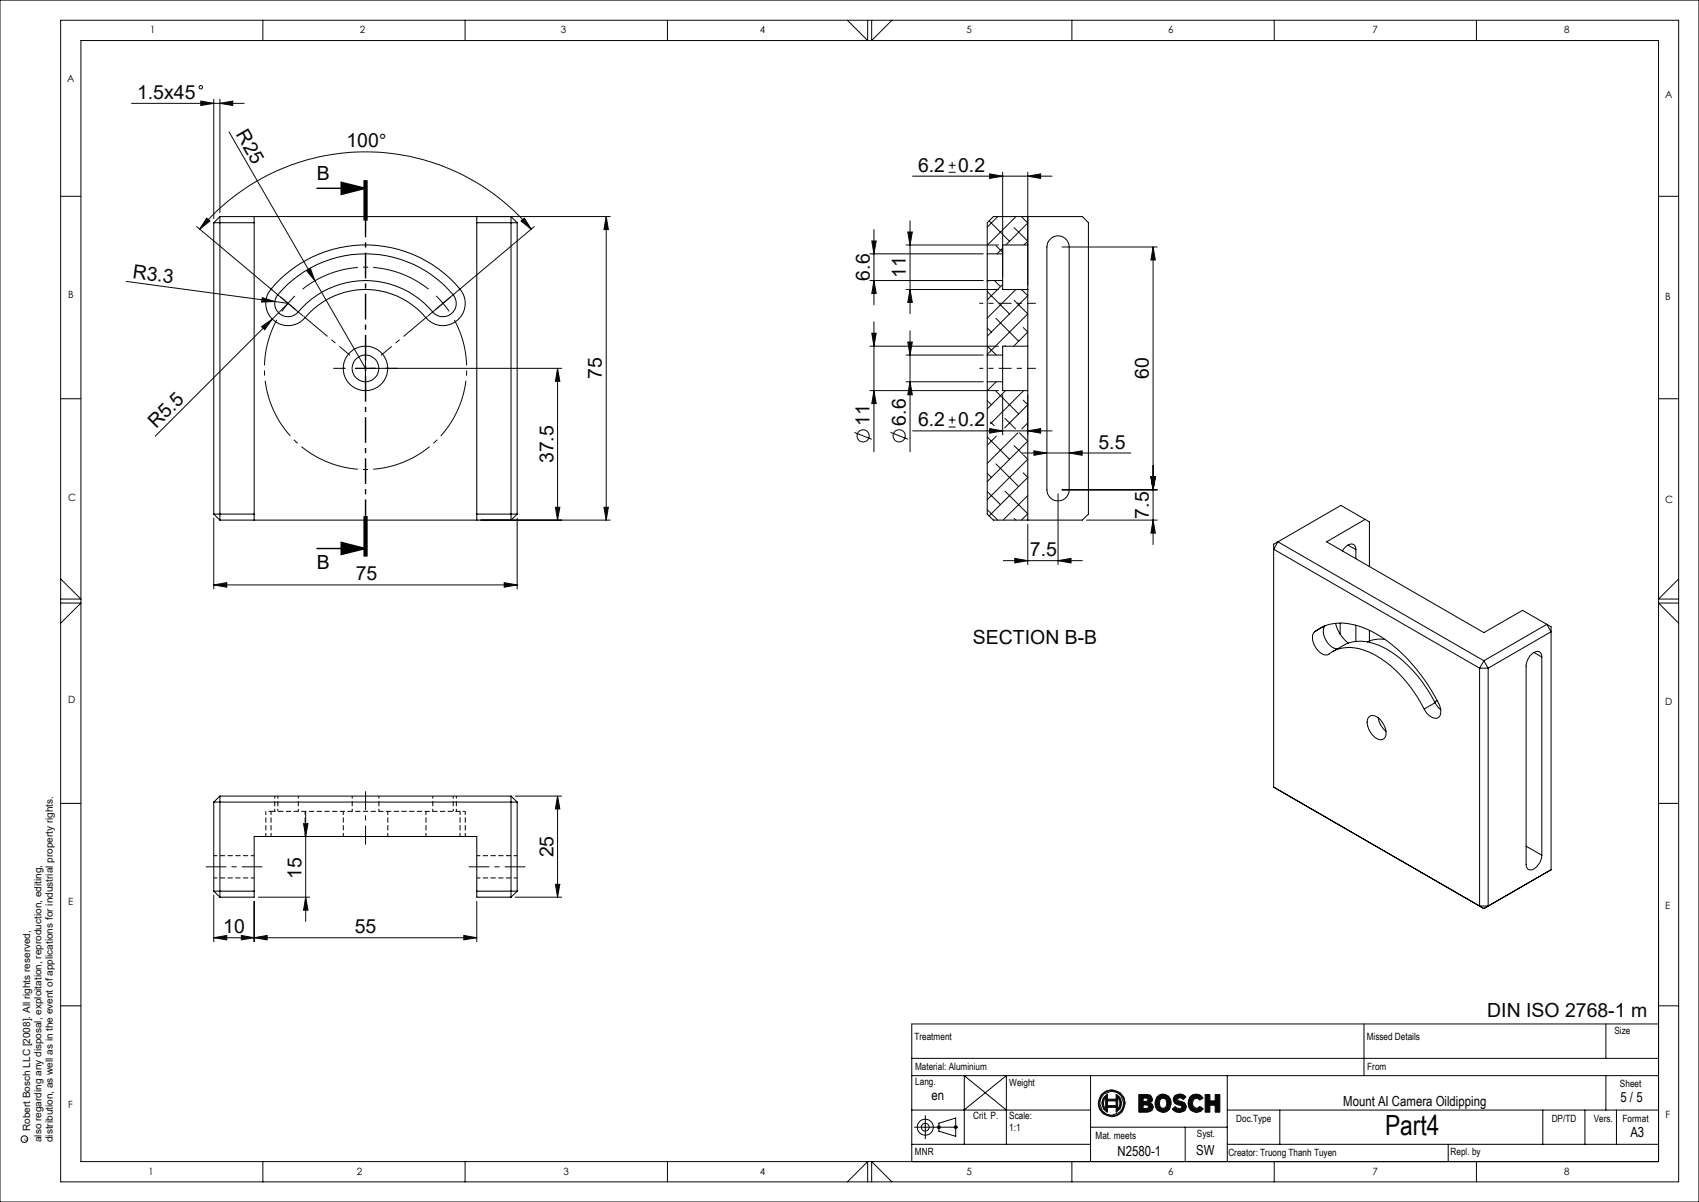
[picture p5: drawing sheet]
<svg xmlns="http://www.w3.org/2000/svg" width="420mm" height="297mm" viewBox="0 0 420 297" stroke-linecap="round" stroke-linejoin="round" font-family="sans-serif">
<g fill="none" stroke="#000" stroke-width=".25">
<path d="M15 48.5h5M52.8 55h10M52.8 55v72M54.4 53.5h71.9M54.4 53.5v75M54.4 53.5l-1.6 1.5M62.8 53.5v75M117.9 55h9.9M117.9 53.5v75M126.3 53.5v75M126.3 53.5l1.5 1.5M127.8 55v72"/>
<path d="M254.1 53.5v7M259.5 59.2a2.73 2.73 0 0 1 3.1-.7 2.73 2.73 0 0 1 1.7 2.5v60a2.75 2.75 0 0 1-2.8 2.8 2.75 2.75 0 0 1-2.7-2.8v-60a2.47 2.47 0 0 1 .7-1.8zM410 48.5h5M68.2 70.1a30.4 30.4 0 0 1 46 2 5.5 5.5 0 0 1-1.5 7.3 5.5 5.5 0 0 1-7.4-.9 19.6 19.6 0 0 0-30.4 .6 5.5 5.5 0 0 1-7.5-.2 5.5 5.5 0 0 1-.4-7.5zM71.1 70.3a28.3 28.3 0 0 1 41.3 3 3.3 3.3 0 0 1-1 4.4 3.3 3.3 0 0 1-4.4-.6 21.7 21.7 0 0 0-33.7 .4 3.3 3.3 0 0 1-4.4-.2 3.3 3.3 0 0 1-.2-4.5zM244.1 62.7v6.6M244.1 62.7v-7.7l1.5-1.5h21.9l1.6 1.5v72l-1.6 1.5h-21.9l-1.5-1.5v-32.7M244.1 62.7h3.8M244.1 69.3h3.8M244.1 69.3v18.4M247.9 62.7v6.6M247.9 69.3v2.2h6.2"/>
<path d="M254.1 60.5v25M254.1 60.5h-6.2v2.2M15 98.5h5M244.1 87.7v6.6M244.1 94.3h3.8M244.1 87.7h3.8M247.9 87.7v6.6M247.9 94.3v2.2h6.2M254.1 85.5v11M254.1 85.5h-6.2v2.2M254.1 96.5v32M410 98.5h5"/>
<path d="M52.8 127h10M52.8 127l1.6 1.5M54.4 128.5h71.9M117.9 127h9.9M127.8 127l-1.5 1.5M315.9 133.9l50.9 29.4M315.9 133.9l-1 1.8 50.9 29.4M315.9 133.9l-1 .6v60M333.2 134.7l2 1.1M335.2 135.8a1.24 1.24 0 0 0-.7-1.3 1.24 1.24 0 0 0-1.5 .3l-1.1 1.3M335.2 135.8v2.2M337.5 128.3l-6-3.4-15.6 9"/>
<path d="M337.5 128.3l-9.6 5.6 38.9 22.4 9.6-5.5 6 3.5M337.5 128.3l1 .7v11M325 156.1a11.6 11.6 0 0 1 11.6-1.2 35.7 35.7 0 0 1 16.4 14.3l1.8 3a5.7 5.7 0 0 1 1.3 4.2 1.45 1.45 0 0 1-1.1 1.1 1.45 1.45 0 0 1-1.4-.5l-.9-.8-.6-1M325 156.1a3.3 3.3 0 0 0 .4 4.2l.4 .5a2.12 2.12 0 0 0 3.5 .3 10.2 10.2 0 0 1 9.9 .4 31.1 31.1 0 0 1 12.9 13.7M327.4 154.7l-2.4 1.4M327.6 154.6a3.7 3.7 0 0 0 .9 4.6l1.3 1 .9 .1M330.1 154a9 9 0 0 0 3.2 4.9M331.3 153.9v2.8M335.2 154.5v4M338.5 155.7v2.7M342.3 158l-.5-.1a7.2 7.2 0 0 0-3.8 .7M382.4 154.3l-15.6 9"/>
<path d="M382.4 154.3l1 1.8-15.5 9M382.4 154.3l1 .6v60M329.5 161a11.6 11.6 0 0 1 6-2.5 15.9 15.9 0 0 1 10.8 4.3 34.4 34.4 0 0 1 8.5 10.8M338.3 177.2a2.04 2.04 0 0 1 3 .8 4.1 4.1 0 0 1 1 4.3 2.04 2.04 0 0 1-3-.7 4.2 4.2 0 0 1-1-4.4zM340.7 177.3a5.5 5.5 0 0 0 1.9 3.4M354.8 173.6l.6 1.1 .8 .7M354.8 173.6l-2.7 1.6M355.3 173.1l-.7 .4M365.8 165.1h2.1M365.8 165.1v58.8M366.8 163.3l1.1 1.8M366.8 163.3l-1 1.8"/>
<path d="M367.9 165.1v58.8M379.2 161.2l1.9 1.1M381.1 162.3a1.22 1.22 0 0 0-.6-1.3 1.22 1.22 0 0 0-1.5 .4l-.8 .7-.6 1-.3 1.5v49a1.22 1.22 0 0 0 .7 1.3 1.22 1.22 0 0 0 1.4-.3l1.4-1.7 .3-1.6M381.1 162.3v49M15 198.5h5M52.8 198.2v22M52.8 198.2h75M54.4 196.7v25M54.4 196.7h71.9M54.4 196.7l-1.6 1.5M126.3 196.7v25M126.3 196.7l1.5 1.5"/>
<path d="M127.8 198.2v22M314.9 194.5l50.9 29.4M314.9 194.5l51.9 30M410 198.5h5M377.3 209.1l3.8 2.2M383.4 214.9l-15.5 9M383.4 214.9l-16.6 9.6M52.8 220.2h10M52.8 220.2l1.6 1.5M54.4 221.7h8.4v-15h55.1v15h8.4M117.9 220.2h9.9M127.8 220.2l-1.5 1.5"/>
<path d="M365.8 223.9h2.1M365.8 223.9l1 .6M367.9 223.9l-1.1 .6M410 227.5v59.5h-184.6v-34M15 248.5h5M337.2 253v12.8M397 253v8.5M225.4 265.8h184.6M225.4 274.3h44.2M225.4 261.5h184.6M226.1 278.5h10.6M228.7 275.7v5.7"/>
<path d="M232.1 277.5l4.2-1.2v4.5l-4.2-1.3zM238.3 274.3l10.5-8.5v16.9M248.8 274.3l-10.4-8.5v16.9M269.6 265.8v21.2M269.6 278.5h33.8M293 278.5v8.5M303.4 265.8v21.2M303.4 274.3h106.6M316.4 274.3v8.4M381.4 274.3v8.4M391.8 274.3v8.4M397 265.8v8.5"/>
<path d="M399.6 274.3v8.4M225.4 282.7h44.2M303.4 282.7h106.6M358 282.7v4.3"/>
<circle cx="90.3" cy="91" r="5.5"/>
<circle cx="90.4" cy="91" r="3.3"/>
<circle cx="228.7" cy="278.5" r="1.98"/>
<circle cx="228.7" cy="278.5" r=".96"/>
</g>
<path d="M52.9 216.9h10M52.9 211.4h10M65.7 200.5v6.2M67 200.5v6.2M75.4 200.5v6.2M84.9 200.5v6.2M95.9 206.7v-6.2M105.3 200.5v6.2M113.7 200.5v6.2M115 206.7v-6.2M117.9 216.9h10M117.9 211.4h10" fill="none" stroke="#000" stroke-width=".25" stroke-dasharray="1.3 .6" stroke-dashoffset=".4" stroke-linecap="butt"/>
<path d="M113.7 200.5h-46.7" fill="none" stroke="#000" stroke-width=".25" stroke-dasharray="1.3 .6" stroke-dashoffset=".1" stroke-linecap="butt"/>
<path d="M67.9 196.7v3.8M68.7 196.7v3.8M73.7 196.7v3.8M87.1 196.7v3.8M107 196.7v3.8M112 196.7v3.8M67 200.5h-1.3M93.7 200.5v-3.8M112.8 200.5v-3.8M115 200.5h-1.3" fill="none" stroke="#000" stroke-width=".25" stroke-dasharray="1.3 .6" stroke-dashoffset=".6" stroke-linecap="butt"/>
<g fill="none" stroke="#0a0605" stroke-width=".25">
<path d="M0 0h420v297h-420zM15 5h400v287h-400zM20 10h390v277h-390zM65 5v5M115 5v5M165 5v5M209.5 5l5 5v-5M215.5 5v5l5-5M265 5v5M315 5v5M365 5v5M244.5 54.6l5.1 5"/>
<path d="M246.7 53.5l-2.6 2.6M250.7 56.2l3.4 3.4-1 .9M251.1 53.5l-7 7.1M252.5 53.5l1.6 1.6-5.5 5.4M244.1 72l5.5 5.6M244.3 69.3l-.2 .3M245.8 69.3l1.5 1.5M246.2 60.7l1.7 1.7M246.2 78.7l5.6 5.6M247.9 61.3l-1.4 1.4M247.9 70.3l-3.8 3.8M250.7 74.2l3.4 3.4-10 10"/>
<path d="M251.1 71.5l-7 7.1M252.5 71.5l1.6 1.6-10 10M244.1 99l1 1M244.1 85.5l2.2 2.2M244.1 81l1 1.1M246.2 96.7l5.6 5.6M246.3 94.3l-2.2 2.3M248.4 85.4l.2 .1M248.6 96.5l-4.5 4.5M252.9 98.9l1.2 1.1-5.7 5.7M252.9 80.9l1.2 1.2-3.5 3.4M253 96.5l-8.1 8.2"/>
<path d="M244.1 116.9l1 1.1M244.1 108l5.5 5.5M244.9 104.3l.8 .9M246.2 114.6l5.6 5.6M246.3 107.8l-2.2 2.2M248.4 103.4l2.6 2.6M250.7 110.1l2.1 2.1M251.6 107l-7.5 7.5M252 107l2.1 2-10 10M252.9 116.8l1.2 1.2-9.6 9.5M253 112.4l1.1 1.1-10 10M254.1 104.5l-1.5 1.5"/>
<path d="M244.1 125.9l2.6 2.6M244.1 121.5l3.2 3.2M248.4 121.4l5.7 5.6-1.6 1.5M250.7 128.1l.4 .4M254.1 122.4l-6.1 6.1M15 149h5l-5 5M15 143l5 5h-5M415 149h-5l5 5M415 143l-5 5h5M225.4 253h184.6M410 248.5h5M231.6 278.5h1"/>
<path d="M231.7 278.2l.7 .7M232.1 278v1M232.4 278.2l-.7 .7M235.7 278.5h1M235.9 278.2l.7 .7M236.3 278v1M236.6 278.2l-.7 .7M273.3 271.1v3a2.18 2.18 0 0 1 0-3zM273.8 272h2.1v1.2h-2.1zM273.8 270.3v1.3h2.1v-1.2l.9 .7 .5 1.5-.3 1.2-1.1 1v-1.2h-2.1v1.2l-1-.7-.4-1.5 .3-1.2zM276.3 271.1a2.18 2.18 0 0 1 0 3zM281.5 270.4h2.1l.8 .2 .5 1-.1 .5-.5 .4 .5 .3 .3 .8-.3 .8-1.1 .4h-2.2z"/>
<path d="M282.6 271.3a.92 .92 0 0 1 1.2 .4 1 1 0 0 1-1.2 .4zM282.6 273l1.1 .1 .3 .3a1.15 1.15 0 0 1-1.4 .5zM285.9 271.2l.7-.7 .9-.2 1.4 .6a2.59 2.59 0 0 1-.5 3.8l-.9 .2-1.4-.5-.5-.9-.1-.9zM287.1 271.5h.8a1.51 1.51 0 0 1 0 2.3h-.8a1.58 1.58 0 0 1 0-2.3zM290.4 270.8l1.2-.5 .8 .1 .8 .6-.7 .7-.3-.3-.9-.1-.2 .5 .6 .3a1.91 1.91 0 0 1 1.6 1.4l-.4 1-1.3 .4-.9-.2-.9-.6 .7-.7 1.1 .6 .4-.1 .2-.4-.3-.3-1.5-.5-.4-1zM294.1 271.1a2.04 2.04 0 0 1 3.3 .2l-.9 .5-.2-.3-.6-.1-.6 .3-.3 .9 .2 .7 .8 .6 .4-.1 .3-.4 1 .6-.7 .6-1.1 .3-1.3-.5-.5-.9-.2-.9zM297.9 270.4h1.2v1.6h1.3v-1.6h1.2v4.4h-1.2v-1.7h-1.3v1.7h-1.2zM65 287v5M115 287v5M165 287v5M209.5 292l5-5v5M215.5 292v-5l5 5"/>
<path d="M265 287v5M315 287v5M365 287v5"/>
<circle cx="274.8" cy="272.6" r="2.97"/>
<circle cx="274.8" cy="272.6" r="3.3"/>
</g>
<path d="M271.5 272.6a3.3 3.3 0 0 0 6.7 0 3.3 3.3 0 0 0-6.7 0zM271.9 272.6a2.97 2.97 0 0 1 5.9 0 2.97 2.97 0 0 1-5.9 0zM273.2 270.8a2.52 2.52 0 0 0 .6 4v-1.2h2.1v1.2a2.51 2.51 0 0 0 1.4-2.2 2.51 2.51 0 0 0-1.4-2.2v1.2h-2.1v-1.3zM276.3 271.1l.6 1.2-.1 .8-.5 1zM273.8 272h2.1v1.2h-2.1zM273.3 271.2v2.9l-.4-.6-.1-.7v-.8zM281.5 270.4v4.4h2.3a1.16 1.16 0 0 0 1.3-.9 1.16 1.16 0 0 0-.8-1.4l.5-.3 .1-.5a1.13 1.13 0 0 0-1.3-1.3zM282.6 273h1l.3 .3v.3l-.4 .3h-.9zM282.6 271.3l1 .1 .2 .3-.1 .3-1.1 .1zM286.1 270.9a2.3 2.3 0 0 0-.4 2.8 2.3 2.3 0 0 0 2.5 1.1 2.41 2.41 0 0 0 1.3-2.4 2.41 2.41 0 0 0-1.7-2.1l-1 .1zM286.8 271.7l.9-.3 .6 .4 .1 1.1-.5 .9-.5 .1-.6-.4-.2-1.2zM290.4 270.8h-.1a1.4 1.4 0 0 0-.1 1.6 1.4 1.4 0 0 0 1.4 .7l.6 .3-.2 .5h-.7l-.8-.5-.7 .7a2.07 2.07 0 0 0 3.5-.3v-.6a2.18 2.18 0 0 0-2-1.2l-.2-.4 .2-.3h.7l.5 .4 .7-.7a2.11 2.11 0 0 0-2.8-.2zM294.3 270.9a2.3 2.3 0 0 0-.4 2.8 2.3 2.3 0 0 0 2.6 1.1l1-.8-1-.6-.6 .5-.7-.3-.4-.8 .1-.7 .3-.5 .5-.2 .5 .1 .3 .3 .9-.5-.1-.2a1.98 1.98 0 0 0-3-.2zM297.9 270.4v4.4h1.2v-1.7h1.3v1.7h1.2v-4.4h-1.2v1.6h-1.3v-1.6z" fill-rule="evenodd" fill="#0a0605"/>
<g fill="none" stroke="#0a0605" stroke-width=".25">
<path d="M32.5 25.5h27.9M49.6 25l3.2 .5-3.2 .6zM52.8 24.5v29.5M54.4 25.5l3.1-.5v1.1zM54.4 24.5v28M56.6 32.6l33.7 58.4M48.6 56l26.3 22M49.4 56.7a53.5 53.5 0 0 1 81.9 0M51.1 53.9l.8 .7-2.5 2.1zM118.9 53.5h31.9M128.8 54.6l.8-.7 1.7 2.8zM132.1 56l-26.3 22"/>
<path d="M149.9 53.5l.5 3.2h-1.1zM149.9 53.5v75M215.5 59.5h1.1l-.6 3.2zM216 56.7v18.6M224.4 57.3h1.1l-.5 3.2zM225 54.5v23M225.6 43.5h34.5M234.5 42.6h1.7M234.5 40.8h1.7M235.4 40v1.7M244.7 43l3.2 .5-3.2 .6zM247.9 42.5v25.8"/>
<path d="M254.1 43.5l3.1-.5v1.1zM254.1 42.5v28M31.2 69.5l36.7 5M64.8 73.6l3.1 .9-3.2 .1zM67.9 74.5l3.3 .5-32.8 32.8M75.8 66.9l.9-.6 1.2 3.1zM215.1 69.3h28M215.1 62.7h28M216 79.5v32.2M216 69.3l.6 3.2h-1.1zM224 71.5h22.8M224 60.5h22.8"/>
<path d="M225 71.5l.5 3.2h-1.1zM262.5 61h23.6M285 61l.6 3.2h-1.1zM285 61v73.5M64.7 80.7l2.6-1.9-1.9 2.7zM87.8 91h51.1M90.3 88.5v5M137.8 91l.6 3.2h-1.1zM137.8 91v37.5M215.1 96.5h31.7M215.1 85.5h31.7M215.5 82.3h1.1l-.6 3.2z"/>
<path d="M216 96.5l.6 3.2h-1.1zM224 94.3h19.1M224 87.7h19.1M224.4 84.5h1.1l-.5 3.2zM225 81.7v30M225 94.3l.5 3.2h-1.1zM247.9 97.5v10M254.1 97.5v10M211.2 106.9l4.3 1.6M220.1 106.8l4.3 1.7M225.6 106.5h34.5M234.5 105.5h1.7"/>
<path d="M234.5 103.8h1.7M235.4 102.9v1.7M244.7 105.9l3.2 .6-3.2 .5zM252.8 111.9h26.7M254.1 106.5l3.1-.6v1.1zM255.6 111.4l3.2 .5-3.2 .6zM264.3 111.9l3.2-.5v1.1zM284.5 117.8h1.1l-.6 3.2zM52.8 128v17.5M118.9 128.5h31.9M127.8 128v17.5M137.3 125.3h1.1l-.6 3.2z"/>
<path d="M149.3 125.3h1.1l-.5 3.2zM248 138.5h19.5M250.9 138l3.2 .5-3.2 .6zM254.1 129.5v10M261.5 138.5l3.3-.5v1.1zM261.5 122v17.5M262.5 121h23.6M268.6 128.5h17.5M285 128.5l.6 3.2h-1.1zM52.8 144.5l3.3-.5v1.1zM52.8 144.5h75M124.6 144l3.2 .5-3.2 .6z"/>
<path d="M127.4 196.7h11.5M137.8 196.7l.6 3.2h-1.1zM137.8 196.7v25M75 203.5h1.1l-.5 3.2zM75.6 200.7v27M137.3 218.5h1.1l-.6 3.2zM52.8 231.7l3.3-.6v1.1zM52.8 221.2v11.5M52.8 231.7h65.1M59.7 231.1l3.1 .6-3.1 .5zM62.8 231.7l3.2-.6v1.1zM62.8 222.7v10"/>
<path d="M63.9 221.7h12.7M75.6 221.7l.5 3.2h-1.1zM114.7 231.1l3.2 .6-3.2 .5zM117.9 222.7v10M127.4 221.7h11.5"/>
<circle cx="49.6" cy="21.6" r=".42"/>
<circle cx="213.4" cy="107.7" r="1.51"/>
<circle cx="222.3" cy="107.7" r="1.51"/>
<circle cx="6" cy="281.5" r=".81"/>
</g>
<path d="M78.4 46.5h11.9M84.3 45l6 1.5-6 1.5zM90 44.5v10M90.4 44.5v10M90.7 44.5v10M78.4 135.5h11.9M84.3 134l6 1.5-6 1.5zM90 127.5v10M90.4 127.5v10M90.7 127.5v10z" fill="none" stroke="#000" stroke-width=".35"/>
<g fill="none" stroke="#0a0605" stroke-width=".25" stroke-dasharray="15.2 1.3 1.3 1.3" stroke-linecap="butt">
<path d="M67.4 71.7l-.6-.5M71.2 74.9l-1.5 2M71.2 74.9l1.7-1.8M71.2 74.9l-1.9-1.6M71.2 74.9l1.9 1.6M109.5 74.9l-1.7-1.8M109.5 74.9l1.5 2M109.5 74.9l1.9-1.6M109.5 74.9l-1.9 1.6M113.3 71.7l.7-.5M85.4 91h-3M85.4 91h-.8"/>
<path d="M90.4 86v-3M90.4 96v3M90.4 86v-.8M90.4 96v.8M95.4 91h3M95.4 91h.8"/>
</g>
<path d="M105.9 71.5a25 25 0 0 0-31.1 0" fill="none" stroke="#0a0605" stroke-width=".25" stroke-dasharray="15.2 1.3 1.3 1.3" stroke-dashoffset=".3" stroke-linecap="butt"/>
<path d="M68.4 79.1a25 25 0 0 0 22 36.9 25 25 0 0 0 21.9-36.9" fill="none" stroke="#0a0605" stroke-width=".25" stroke-dasharray="15.2 1.3 1.3 1.3" stroke-dashoffset="3.5" stroke-linecap="butt"/>
<path d="M90.4 44.5v93" fill="none" stroke="#000" stroke-width=".35" stroke-dasharray="6.3 1.3 1.3 1.3" stroke-dashoffset="2.4" stroke-linecap="butt"/>
<path d="M75 78.2l11.5 9.6M105.7 78.2l-11.5 9.6" fill="none" stroke="#0a0605" stroke-width=".25" stroke-dasharray="15.2 1.3 1.3 1.3" stroke-dashoffset="7.5" stroke-linecap="butt"/>
<path d="M50.9 214.2h14M115.9 214.2h14" fill="none" stroke="#0a0605" stroke-width=".25" stroke-dasharray="15.2 1.3 1.3 1.3" stroke-dashoffset="10.1" stroke-linecap="butt"/>
<path d="M90.4 208.7v-13.2" fill="none" stroke="#0a0605" stroke-width=".25" stroke-dasharray="15.2 1.3 1.3 1.3" stroke-dashoffset="10.6" stroke-linecap="butt"/>
<path d="M247.9 74.9h8.2M247.9 91h8.2" fill="none" stroke="#0a0605" stroke-width=".25" stroke-dasharray="15.2 1.3 1.3 1.3" stroke-dashoffset="13" stroke-linecap="butt"/>
<path d="M242.1 74.9h5.8M242.1 91h5.8" fill="none" stroke="#0a0605" stroke-width=".25" stroke-dasharray="15.2 1.3 1.3 1.3" stroke-dashoffset="14.2" stroke-linecap="butt"/>
<path d="M84.3 45l6 1.5-6 1.5zM84.3 134l6 1.5-6 1.5z" fill="#000"/>
<g fill="#0a0605">
<path d="M75.8 66.9l.9-.6 1.2 3.1z"/>
<path d="M64.8 73.6l3.1 .9-3.2 .1z"/>
<path d="M64.7 80.7l2.6-1.9-1.9 2.7z"/>
<path d="M128.8 54.6l.8-.7 1.7 2.8zM51.1 53.9l.8 .7-2.5 2.1z"/>
<path d="M261.5 138.5l3.3-.5v1.1zM250.9 138l3.2 .5-3.2 .6z"/>
<path d="M52.8 144.5l3.3-.5v1.1zM124.6 144l3.2 .5-3.2 .6zM52.8 231.7l3.3-.6v1.1zM59.7 231.1l3.1 .6-3.1 .5zM62.8 231.7l3.2-.6v1.1zM114.7 231.1l3.2 .6-3.2 .5zM244.7 43l3.2 .5-3.2 .6zM254.1 43.5l3.1-.5v1.1z"/>
<path d="M49.6 25l3.2 .5-3.2 .6zM54.4 25.5l3.1-.5v1.1z"/>
<path d="M75.6 221.7l.5 3.2h-1.1zM75 203.5h1.1l-.5 3.2zM137.3 218.5h1.1l-.6 3.2zM137.8 196.7l.6 3.2h-1.1zM216 69.3l.6 3.2h-1.1zM215.5 59.5h1.1l-.6 3.2zM216 96.5l.6 3.2h-1.1zM215.5 82.3h1.1l-.6 3.2z"/>
<path d="M225 94.3l.5 3.2h-1.1zM224.4 84.5h1.1l-.5 3.2z"/>
<path d="M225 71.5l.5 3.2h-1.1zM224.4 57.3h1.1l-.5 3.2z"/>
<path d="M149.9 53.5l.5 3.2h-1.1zM149.3 125.3h1.1l-.5 3.2zM137.8 91l.6 3.2h-1.1zM137.3 125.3h1.1l-.6 3.2zM284.5 117.8h1.1l-.6 3.2zM285 128.5l.6 3.2h-1.1zM285 61l.6 3.2h-1.1zM284.5 117.8h1.1l-.6 3.2z"/>
<path d="M244.7 105.9l3.2 .6-3.2 .5zM254.1 106.5l3.1-.6v1.1zM255.6 111.4l3.2 .5-3.2 .6zM264.3 111.9l3.2-.5v1.1z"/>
</g>
<text font-size="6.9" x="342.4" y="280.5">Part4</text>
<g font-size="4.8" fill="#0a0605">
<text x="33.9" y="24.4">1.5x45</text>
<text x="58.2" y="33.2" transform="rotate(60 58.2 33.2)">R25</text>
<text x="85.6" y="36.4">100°</text>
<text x="226.9" y="42.4">6.2</text>
<text x="236.9" y="42.4">0.2</text>
<text x="32.7" y="68.6" transform="rotate(8 32.7 68.6)">R3.3</text>
<text x="215" y="69.4" transform="rotate(-90 215 69.4)">6.6</text>
<text x="223.9" y="68.7" transform="rotate(-90 223.9 68.7)">11</text>
<text x="148.8" y="93.7" transform="rotate(-90 148.8 93.7)">75</text>
<text x="284" y="93.7" transform="rotate(-90 284 93.7)">60</text>
<text x="38.6" y="106.1" transform="rotate(-45 38.6 106.1)">R5.5</text>
<text x="215" y="105.2" transform="rotate(-90 215 105.2)">11</text>
<text x="223.9" y="105.2" transform="rotate(-90 223.9 105.2)">6.6</text>
<text x="226.9" y="105.4">6.2</text>
<text x="236.9" y="105.4">0.2</text>
<text x="271.6" y="110.8">5.5</text>
<text x="136.8" y="114.4" transform="rotate(-90 136.8 114.4)">37.5</text>
<text x="284" y="128.1" transform="rotate(-90 284 128.1)">7.5</text>
<text x="254.6" y="137.4">7.5</text>
<text x="87.9" y="143.4">75</text>
<text x="240.5" y="159.1">SECTION B-B</text>
<text x="136.8" y="211.9" transform="rotate(-90 136.8 211.9)">25</text>
<text x="74.5" y="217.1" transform="rotate(-90 74.5 217.1)">15</text>
<text x="55.2" y="230.6">10</text>
<text x="87.7" y="230.6">55</text>
<text x="367.7" y="251.2">DIN ISO 2768-1 m</text>
</g>
<g font-size="4.8">
<text x="78.4" y="44.6">B</text>
<text x="78.4" y="140.7">B</text>
</g>
<text font-size="3.4" fill="#0a0605" x="230.2" y="271.7">en</text>
<g font-size="3.4">
<text x="332" y="273.3">Mount AI Camera Oildipping</text>
<text x="400.6" y="272.4">5 / 5</text>
<text x="403" y="280.9">A3</text>
<text x="276.3" y="285.6">N2580-1</text>
<text x="295.7" y="285.3">SW</text>
</g>
<g font-size="2.5">
<text x="37.1" y="8.2">1</text>
<text x="88.9" y="8.2">2</text>
<text x="138.6" y="8.2">3</text>
<text x="187.8" y="8.2">4</text>
<text x="238.9" y="8.2">5</text>
<text x="288.8" y="8.2">6</text>
<text x="339.2" y="8.2">7</text>
<text x="386.7" y="8.2">8</text>
<text x="16.6" y="20.2">A</text>
<text x="411.7" y="24.2">A</text>
<text x="16.8" y="73.7">B</text>
<text x="411.7" y="74.2">B</text>
<text x="16.8" y="123.7">C</text>
<text x="411.7" y="124.2">C</text>
<text x="16.8" y="173.7">D</text>
<text x="411.7" y="174.2">D</text>
<text x="16.8" y="223.7">E</text>
<text x="411.7" y="224.7">E</text>
<text x="226.1" y="256.9">Treatment</text>
<text x="337.9" y="256.9">Missed Details</text>
<text x="399.1" y="255.4">Size</text>
<text x="226.2" y="264.4">Material: Aluminium</text>
<text x="226.3" y="268.2">Lang.</text>
<text x="249.5" y="268.3">Weight</text>
<text x="338" y="264.5">From</text>
<text x="400.5" y="268.6">Sheet</text>
<text x="16.8" y="273.7">F</text>
<text x="240.6" y="276.5">Crit. P.</text>
<text x="249.5" y="276.6">Scale:</text>
<text x="249.5" y="279.4">1:1</text>
<text x="270.8" y="281.3">Mat. meets</text>
<text x="295.9" y="281">Syst.</text>
<text x="305.6" y="277.1">Doc.Type</text>
<text x="383.6" y="277.1">DP/TD</text>
<text x="394" y="277.1">Vers.</text>
<text x="401.1" y="277.2">Format</text>
<text x="411.7" y="276.2">F</text>
<text x="226.2" y="285.5">MNR</text>
<text x="303.7" y="285.5">Creator: Truong Thanh Tuyen</text>
<text x="358.6" y="285.5">Repl. by</text>
<text x="36.7" y="290.2">1</text>
<text x="88.2" y="290.2">2</text>
<text x="139.3" y="290.2">3</text>
<text x="187.8" y="290.2">4</text>
<text x="238.9" y="290.2">5</text>
<text x="288.8" y="290.2">6</text>
<text x="339.2" y="290.2">7</text>
<text x="386.7" y="290.2">8</text>
</g>
<g font-size="2.5" fill="#0a0605">
<text x="7.4" y="279.5" transform="rotate(-90 7.4 279.5)">Robert Bosch LLC [2008]. All rights reserved,</text>
<text x="10.2" y="282.2" transform="rotate(-90 10.2 282.2)">also regarding any disposal, exploitation, reproduction, editing,</text>
<text x="13" y="282.2" transform="rotate(-90 13 282.2)">distribution, as well as in the event of applications for industrial property rights.</text>
</g>
<text font-size="1.4" fill="#0a0605" x="6.8" y="281.8" transform="rotate(-90 6.8 281.8)">c</text>
</svg>
